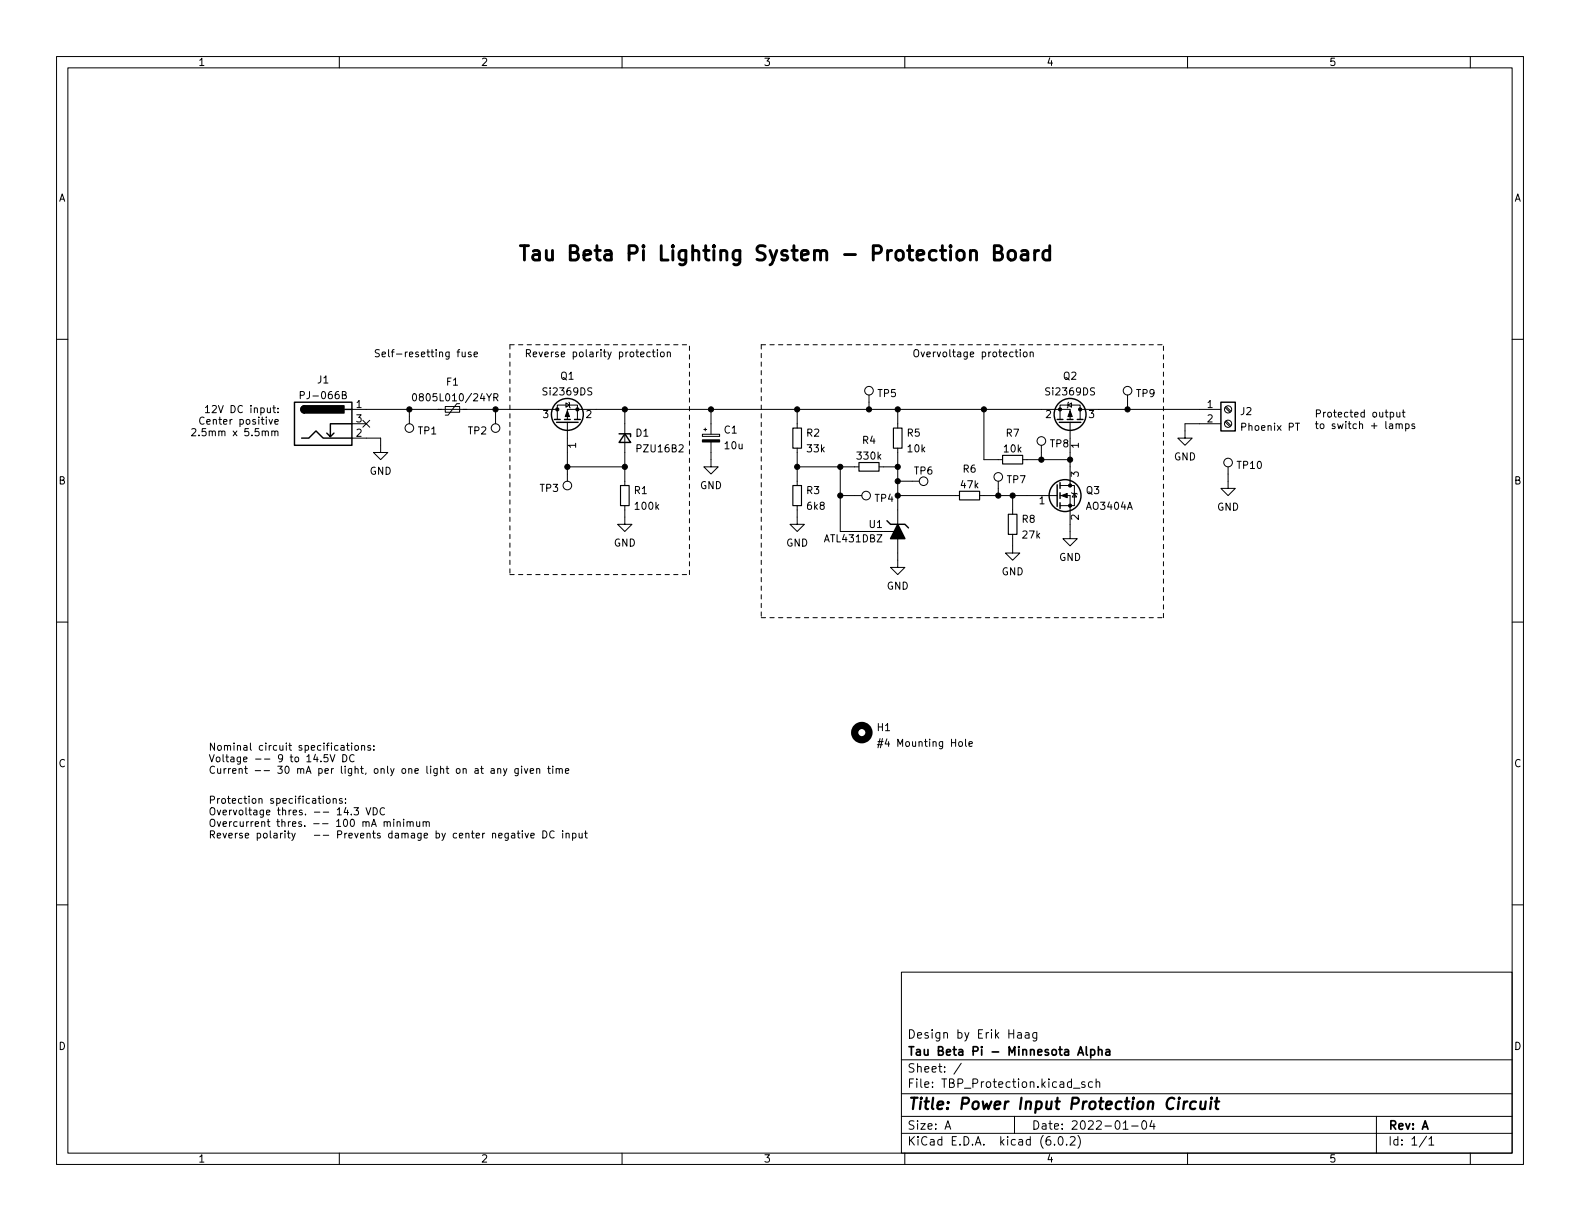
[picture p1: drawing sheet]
<svg xmlns="http://www.w3.org/2000/svg" width="279mm" height="216mm" viewBox="0 0 279 216" stroke-linecap="round" stroke-linejoin="round" font-family="sans-serif">
<g fill="none" stroke="#000" stroke-width=".18">
<path d="M10 10h259.4v195.9h-259.4zM12 12h255.4v191.9h-255.4zM60 10v2M110 10v2M160 10v2M210 10v2M260 10v2M10 60h2M267.4 60h2M33.9 75.9l.5-.1 .2 .4-.7 .9h.7M35.2 76.9v.2M36.1 73.9a.6 .6 0 0 0-.8 .4 .6 .6 0 0 0 .5 .7l.3-.1"/>
<path d="M36.3 72.1l.4-.4v1.3M36.3 73h.8M36.4 75.8h-.6l-.1 .6 .2-.1h.4l.2 .2-.1 .4-.2 .2-.5-.2M37.5 71.8l.5-.1 .3 .4-.8 .9h.8M48.6 74.6l.6-.1v-.3h-.4l-.2 .2 .1 .6h.5M53.1 69.9l.6-.1 .1-.1v-.3l-.7-.2v1.3M60.5 69.8h.6l.1-.2-.1-.2-.6-.2v1.3h.5l.2-.1 .1-.3-.3-.3M62.2 77.5h5.1v2.5h1.3l-1.3 1.3-1.3-1.3h1.3M62.2 72.4h36.4M62.2 74.9h2.6M64.2 74.3l1.2 1.2M65.4 74.3l-1.2 1.2"/>
<path d="M72.4 72.4v2.5M73.1 69.7l.1-.1a.68 .68 0 0 1 .5 .6 .68 .68 0 0 1-.5 .7 .84 .84 0 0 1-.1-1.2zM74.4 70.2l-.3-.3 .1-.2 .2-.1 .3 .1 .2 .2-.1 .1-.5 .2-.2 .2 .1 .4 .2 .1h.2l.3-.3-.1-.3-.2-.1M75.5 69.7l.2-.1a.68 .68 0 0 1 .4 .6 .68 .68 0 0 1-.4 .7l-.2-.1-.1-.4zM77.2 69.6h-.6v.6l.1-.1 .5 .1 .1 .1-.1 .5-.2 .1-.4-.1M77.8 69.6v1.3h.6M78.7 71.9h2.6v1h-2.6zM79 69.7l.1-.1a.68 .68 0 0 1 .4 .6 .68 .68 0 0 1-.4 .7 .84 .84 0 0 1-.1-1.2zM80 70l.4-.4v1.3M80 70.9h.7M80.8 62.2h.5M81.3 71.4h-.5l-1.6 2h-.5"/>
<path d="M81.3 61.8l-.3 .2v1.1M81.3 69.7l.2-.1a.68 .68 0 0 1 .5 .6 .68 .68 0 0 1-.5 .7l-.2-.1-.1-.4zM81.7 62.2l.1 .8 .3 .1 .2-.1M82.3 62.2v.9M83.3 62.3l-.3-.1-.2 .2 .1 .2 .4 .1v.3h-.5M83.4 69.6l-1.1 1.6M83.8 69.7l.4-.1 .3 .4-.8 .9h.8M83.8 62.7l.6-.2v-.2l-.4-.1-.2 .2 .1 .6h.5M85.3 69.6l-.3 .9h.8M85.6 70v.9M86.1 69.6l.4 .7 .4-.7M86.5 70.3v.6"/>
<path d="M87.3 70.3l.6-.1 .2-.2-.1-.3-.7-.1v1.3M87.6 72.4v2.5M87.6 70.3l.5 .6M98.6 72.4v-.8h3.5v2.6M98.6 72.4v1.8M100.1 71.2l.6 .4-.6 .4zM100.3 74.2v-1.8h88.9v1.8M100.3 74.7v10.4M100.6 71.1l.1 .1v.8l.1 .1M110.5 72.4v13.5M112.6 79.3l.7-.1 .1-.1-.1-.3-.7-.2v1.3M113.8 78.6h.8l-.8 1.3h.8"/>
<path d="M115 62.3l-.4-.1-.2 .3 .1 .5h.5M115.1 78.6v1.1l.3 .2h.2l.3-.2v-1.1M115.3 62.2h.5M115.5 61.8v1.1l.3 .2M116.3 61.8v.1M116.3 62.2v.9M116.4 79l.4-.4v1.3M116.4 79.9h.7M116.9 62.3l.3-.1 .3 .3v.3l-.3 .3-.3-.1-.1-.2zM118 62.4l.2-.2 .3 .1v.8M118 62.2v.9M118.2 78.6l-.3 .1a.86 .86 0 0 0 0 1.2l.4-.1v-.4l-.2-.3h-.2l-.3 .3"/>
<path d="M118.9 79.2h.5l.1-.2v-.2l-.6-.2v1.3h.5l.1-.1 .1-.3-.3-.3M120.1 78.8l.5-.2 .2 .4-.8 .9h.8M124.2 76.8h3.1v.4h-3.1zM124.5 75.9h.5M124.7 75.7v.5M125.7 78.2v4.4h1.3l-1.3 1.2-1.2-1.2h1.2M125.7 72.4v4.4M141 72.4v3.3M141 79.2v6.7M153.7 69.9v2.5M158.7 79.2v21.1h1.3l-1.3 1.3-1.2-1.3h1.2M158.7 72.4v3.3"/>
<path d="M174 72.4v8.9h3.3M179.5 62.2h.5M179.7 61.8v1.1l.3 .2M180.4 61.8v.1M180.4 62.2v.9M181.1 62.3l.3-.1 .2 .3v.3l-.2 .3-.3-.1-.1-.2zM182.2 62.4l.2-.2 .3 .1v.8M182.2 62.2v.9M184.1 78.7v2.6M188.8 71.6l.7-.4v.8zM189 71.1l-.2 .1v.8l-.1 .1M189.2 74.7v11.2"/>
<path d="M191 72.4v-.8h-3.5v2.6M191 72.4h24.9M191 72.4v1.8M199.4 69.9v2.5M215.9 74.9h-6.4v2.6h1.3l-1.3 1.2-1.2-1.2h1.2M216.6 74.6l.9 .8M216.6 72.1l.9 .8M216.8 74.4l.9 .9M216.8 71.9l.9 .8M229.1 74.8h.7M245.9 73l.3-.1 .3 .2-.2 .6h-.4M246.9 75.1l.2-.2 .3 .1v.8"/>
<path d="M246.9 74.9v.9M247 72.9l.1 .8h.3l.1-.1M247.4 75.1l.2-.2 .3 .1 .1 .8M247.5 72.9v.8M248 72.9h.5M248.1 72.5v1.1l.4 .1M248.6 75l.3-.1 .3 .3-.1 .5h-.5M248.6 74.9v1.3M250.1 75l-.3-.1-.1 .2v.2l.4 .1v.3h-.4M100.3 82.6h10.2M110.5 89.4v3.3h1.3l-1.3 1.3-1.3-1.3h1.3M141 89.4v3.3h1.2l-1.2 1.3-1.3-1.3h1.3"/>
<path d="M141 82.6h10.9M148.6 82.6v11.4h10.1M148.6 87.6h3.8M155.4 82.6h3.3M158.7 85.1h3.9M158.7 87.6h11M173.2 87.6h13.7M176.5 85.1v2.5M179.1 94.5v3.3h1.2l-1.2 1.3-1.3-1.3h1.3M179.1 87.6v3.3M180.8 81.3h8.4M187.5 87.6h1.7v7.7h1.3l-1.3 1.2-1.2-1.2h1.2"/>
<path d="M187.5 85.9h1.7M189.2 85.9h.8v3.5h-2.5M189.5 87.1l.1 .1h.8l.1 .2M190 87.2l.4 .7h-.8zM217.2 82.6v3.8h1.2l-1.2 1.2-1.3-1.2h1.3M10 110h2M267.4 110h2M56.7 134.6v.1M58 133.4h-.7v.6l.2-.1 .4 .1 .1 .2v.4l-.2 .1-.5-.1M58.4 133.4l.4 1.3 .4-1.3M60.3 131.9h.5l.1 .8M60.6 133.4a.64 .64 0 0 1 .7 .7 .64 .64 0 0 1-.7 .6z"/>
<path d="M60.9 132.1l-.5 .1-.1 .2 .1 .3 .5-.1M61.3 131.8h.5M61.5 131.4v1.1l.3 .2M62.2 131.4v.1M62.2 131.8v.9M62.6 133.6a.6 .6 0 0 0-.8 .4 .6 .6 0 0 0 .6 .7l.2-.1M62.9 131.9l.3-.1 .2 .3v.3l-.2 .3-.3-.1-.2-.2zM63.9 131.9l.2-.1 .3 .1 .1 .8M63.9 131.8v.9M65.5 131.9l-.3-.1-.2 .2 .1 .2 .4 .1v.3h-.5M66.1 132.5v.2M66.1 131.9v.1"/>
<path d="M85 135.9h.5M85.2 135.5v1.1l.3 .2M86.9 136h.4l.1 .8M87.4 136.2l-.4 .1-.2 .1 .2 .4 .4-.1M88 136l.2-.1 .3 .1 .1 .8M88 135.9v.9M89 135.9l.3 .9M89.6 135.9l-.4 1.2-.2 .1M91.6 135.9v1l-.2 .3-.3-.1M91.6 136l-.3-.1-.3 .2 .2 .6h.4M92.2 135.5v.1M92.2 135.9v.9"/>
<path d="M92.7 135.9l.3 .9 .3-.9M93.8 136.3l.6-.1-.1-.2-.4-.1-.1 .2v.6h.5M94.9 136l.2-.1 .3 .1v.8M94.9 135.9v.9M96.8 135.9h.5M97 135.5v1.1l.3 .2M97.7 135.5v.1M97.7 135.9v.9M98.4 136l.1-.1 .3 .1 .1 .8M98.4 135.9v.9M98.9 136.1l.2-.2 .3 .1v.8M100 136.3l.6-.1-.1-.2-.3-.1-.2 .2v.6h.5"/>
<path d="M155.1 131.7h.9M155.3 131.1h.9M155.6 130.6l-.3 1.6M170.7 130.7v1.1l.2 .2M171.3 131.6l.7-.2-.1-.2-.4-.1-.2 .2 .1 .6h.5M10 160h2M50.4 146.9v.1M50.4 147.3v.9M57.2 140.8v.1M57.2 141.2v.8M57.8 141.3l.3-.1 .3 .2v.4l-.3 .2h-.3l-.1-.2zM58.9 141.3l.2-.1 .3 .1 .1 .7"/>
<path d="M58.9 141.2v.8M60.5 141.3l-.3-.1-.2 .2 .1 .2 .4 .1v.3h-.5M61.1 141.9v.1M61.1 141.3v.1M62.1 144v.1M62.6 142.8h.8l-.4 .5 .3 .1v.6l-.1 .1-.6-.1M64.7 142.8l.4 1.3 .5-1.3M66 142.8a.64 .64 0 0 1 .7 .7 .64 .64 0 0 1-.7 .6zM67.9 145.4l.2-.1h.3l.1 .8M67.9 145.3v.8M68 142.9a.6 .6 0 0 0-.8 .5 .6 .6 0 0 0 .5 .7l.3-.1M68.5 145.5l.2-.2h.3v.8"/>
<path d="M69.6 144.9v.1M69.6 145.3v.8M70.2 145.4l.2-.1h.3l.1 .8M70.2 145.3v.8M71.4 144.9v.1M71.4 145.3v.8M72 145.4l.2-.1h.3v.8M72 145.3v.8M72.5 145.5l.2-.2h.3l.1 .8M73.7 145.3v.8h.3l.2-.1M74.2 145.3v.8M74.8 145.4l.2-.1h.3l.1 .8"/>
<path d="M74.8 145.3v.8M75.4 145.5l.2-.2h.3v.8M89.9 147.3v1.1l-.3 .2-.3-.1M89.9 147.4l-.4-.1-.2 .3 .1 .5h.5M90.5 147.4h.5v.8M91 147.6l-.4 .1-.2 .2 .2 .3 .4-.1M91.5 147.3h.4M91.6 146.9v1.1l.3 .2M92.4 146.9v.1M92.4 147.3v.9M92.8 147.3l.3 .9 .4-.9M93.9 147.8l.6-.2-.1-.2-.3-.1-.2 .2v.6h.5"/>
<path d="M96 146.9a.64 .64 0 0 1 .7 .6 .64 .64 0 0 1-.7 .7zM98 147a.6 .6 0 0 0-.9 .5 .6 .6 0 0 0 .6 .7l.3-.1M99.5 146.9v.1M99.5 147.3v.9M100.1 147.5l.2-.2 .3 .1v.8M100.1 147.3v.9M101.3 147.4l.3-.1 .3 .3-.2 .5h-.4M101.3 147.3v1.3M102.4 147.3l.1 .8 .3 .1 .1-.1M102.9 147.3v.9M103.4 147.3h.5M103.6 146.9v1.1l.3 .2"/>
<path d="M267.4 160h2M159.4 171.9h108v32h-108zM159.4 197.4h108M159.4 193.4h108M159.4 187.4h108M167.1 199.7l.5-1.5 .5 1.5M167.3 199.2h.7M170 188l-1.3 1.9M179.4 197.4v3M180 182.6h.5l.1 1M180.6 182.9l-.5 .1a.29 .29 0 0 0-.2 .3 .29 .29 0 0 0 .2 .3l.5-.1M181.3 182.6h.6l.1 1"/>
<path d="M182 182.9l-.5 .1a.29 .29 0 0 0-.2 .3 .29 .29 0 0 0 .2 .3l.5-.1M183.3 182.6v1.2l-.3 .3-.3-.1M183.3 182.6h-.4l-.3 .3v.4l.2 .2h.5M189.8 192.4h1.2M191.8 191.4l-.3-.1-.2 .2v.2l.5 .2v.3h-.5M193.2 191.4l-.4-.1-.3 .3v.4l.1 .2h.6M193.8 191.4l.2-.1 .4 .1 .1 .9M193.8 190.8v1.5M198.6 199.7h.9M200.1 199.1h1.2M202.1 198.2h.2a.81 .81 0 0 1 .5 .6 .81 .81 0 0 1-.3 .8l-.1 .1a.81 .81 0 0 1-.6-.6 .81 .81 0 0 1 .3-.9zM203.7 198.1l-.4 1.1h1"/>
<path d="M204 198.7v1M243.4 197.4v6.5M60 203.9v2M110 203.9v2M159.4 200.4h108M160 203.9v2M186.5 202.3v.2M187.3 201h.2a.81 .81 0 0 1 .6 .6 .81 .81 0 0 1-.3 .8l-.2 .1a.81 .81 0 0 1-.6-.6 .81 .81 0 0 1 .3-.9zM188.6 202.3v.2M189.3 201.1l.5-.1 .2 .1 .1 .3-.9 1.1h.9M190.6 200.8a1.72 1.72 0 0 1 0 2.2M210 203.9v2"/>
<path d="M252.3 200.9l-1.3 1.9M252.7 201.4l.4-.4v1.5M252.7 202.5h.8M260 203.9v2"/>
<circle cx="72.4" cy="75.7" r=".76"/>
<circle cx="87.6" cy="75.7" r=".76"/>
<circle cx="153.7" cy="69.1" r=".76"/>
<circle cx="184.1" cy="78" r=".76"/>
<circle cx="199.4" cy="69.1" r=".76"/>
<circle cx="217.2" cy="72.4" r=".63"/>
<circle cx="217.2" cy="74.9" r=".63"/>
<circle cx="100.3" cy="85.9" r=".76"/>
<circle cx="153.2" cy="87.6" r=".76"/>
<circle cx="163.3" cy="85.1" r=".76"/>
<circle cx="176.5" cy="84.3" r=".76"/>
<circle cx="217.2" cy="81.8" r=".76"/>
</g>
<path d="M209.4 194.8l-.2 1.3M210 194.8l-.4 .1-.2 .3M211.5 194.9a.66 .66 0 0 0-1 .3l-.1 .5 .2 .3 .2 .1 .6-.1M212.4 194.8l-.1 1.2a.57 .57 0 0 0 .8-.1M213.2 194.8l-.1 1.3M214.2 194.8l-.2 1.3M214.3 194.1l-.2 .1 .1 .1 .1-.1v-.1l-.1 .2M214.8 194.8h.8M215.2 194.1l-.2 1.7 .1 .2 .3 .1" fill="none" stroke="#000" stroke-width=".4"/>
<path d="M190.6 186.6l.5-1.5 .5 1.5M190.7 186.1h.8M192.1 185.1v1.3l.2 .2M192.9 185.7l.4-.1 .3 .3v.4l-.1 .2h-.6M192.9 185.6v1.5M194.2 185.7l.3-.1 .3 .1 .1 .9M194.2 185.1v1.5M195.6 185.7h.6v.9M196.2 185.9l-.5 .1a.29 .29 0 0 0-.2 .3 .29 .29 0 0 0 .2 .3l.5-.1" fill="none" stroke="#000" stroke-width=".3"/>
<g fill="none" stroke="#000" stroke-width=".25">
<path d="M52.1 71.1h10.1v7.6h-10.1zM53.3 77.5h1.3l1.3-1.3 1.2 1.3h5.1M53.8 71.8a.64 .64 0 0 0-.6 .6 .64 .64 0 0 0 .6 .6M59.1 76.6l-.7 .6M61 72.4h1.2M62.2 74.9h-3.8v2.3l-.6-.6M98 74.2h1.1M98.4 74.7h3.8M99.8 74.2h1M101.6 74.2h1M109.5 76.7h2v.5M110.5 76.7l1 1.5h-2z"/>
<path d="M186.9 74.2h1.1M187.3 74.7h3.8M188.7 74.2h1M190.5 74.2h1M215.9 71.1h2.5v5.1h-2.5zM156.8 92.1l.7 .6h2.5l.7 .6M186.9 85.7v3.8M187.5 85.3v1.1M187.5 87.1v1M187.5 88.9v1"/>
<circle cx="100.3" cy="73.3" r="2.82"/>
<circle cx="189.2" cy="73.3" r="2.82"/>
<circle cx="188.3" cy="87.6" r="2.82"/>
</g>
<path d="M53.4 71.9l.4-.1v1.2a.64 .64 0 0 1-.5-.4 .64 .64 0 0 1 .1-.7zM53.8 71.8h7v1.2h-7zM158.7 92.7l1.3 2.6h-2.5z" fill="#000" stroke="#000" stroke-width=".25"/>
<circle cx="152.4" cy="129.5" r="1.27" fill="none" stroke="#000" stroke-width="1.3"/>
<path d="M140.2 75.7h1.5v3.5h-1.5zM158 75.7h1.5v3.5h-1.5zM109.7 85.9h1.6v3.5h-1.6zM140.2 85.9h1.5v3.5h-1.5zM151.9 81.8h3.5v1.5h-3.5zM169.7 86.9h3.5v1.5h-3.5zM177.3 80.5h3.5v1.5h-3.5zM178.3 90.9h1.5v3.6h-1.5z" fill="none" stroke="#000" stroke-width=".2"/>
<g fill="#000" stroke="#000" stroke-width=".18">
<path d="M100.3 72.6l.4 1.1h-.8zM124.2 77.8h3.1v.4h-3.1zM189.2 72.6l.4 1.1h-.8zM187.7 87.6l1-.4v.8z"/>
<circle cx="72.4" cy="72.4" r=".46"/>
<circle cx="87.6" cy="72.4" r=".46"/>
<circle cx="98.6" cy="72.4" r=".28"/>
<circle cx="102.1" cy="72.4" r=".28"/>
<circle cx="110.5" cy="72.4" r=".46"/>
<circle cx="125.7" cy="72.4" r=".46"/>
<circle cx="141" cy="72.4" r=".46"/>
<circle cx="153.7" cy="72.4" r=".46"/>
<circle cx="158.7" cy="72.4" r=".46"/>
<circle cx="174" cy="72.4" r=".46"/>
<circle cx="187.5" cy="72.4" r=".28"/>
<circle cx="191" cy="72.4" r=".28"/>
<circle cx="199.4" cy="72.4" r=".46"/>
<circle cx="100.3" cy="82.6" r=".46"/>
<circle cx="110.5" cy="82.6" r=".46"/>
<circle cx="141" cy="82.6" r=".46"/>
<circle cx="148.6" cy="82.6" r=".46"/>
<circle cx="148.6" cy="87.6" r=".46"/>
<circle cx="158.7" cy="85.1" r=".46"/>
<circle cx="158.7" cy="82.6" r=".46"/>
<circle cx="158.7" cy="87.6" r=".46"/>
<circle cx="176.5" cy="87.6" r=".46"/>
<circle cx="179.1" cy="87.6" r=".46"/>
<circle cx="184.1" cy="81.3" r=".46"/>
<circle cx="189.2" cy="81.3" r=".46"/>
<circle cx="189.2" cy="89.4" r=".28"/>
<circle cx="189.2" cy="85.9" r=".28"/>
</g>
<path d="M171.6 44.5a.63 .63 0 0 1 1.1 .1v1.4M175.8 44.6h.9a.62 .62 0 0 0 .5-.6 .62 .62 0 0 0-.5-.6h-.9v2.6h1a.68 .68 0 0 0 .5-.7 .68 .68 0 0 0-.6-.7M178.5 44.4a.69 .69 0 0 1 1.1 .4v.7a.69 .69 0 0 1-.7 .5 .69 .69 0 0 1-.6-.5v-.7zM180.7 44.4l.2-.1 .7 .1 .2 .2v1.4M181.8 44.9l-.9 .1a.5 .5 0 0 0-.4 .5 .5 .5 0 0 0 .4 .5l.9-.1M183 44.3v1.7M183.7 44.3a.65 .65 0 0 0-.7 .5M185.6 44.4l-.7-.1-.5 .5v.7l.3 .4 .2 .1 .7-.1M185.6 43.4v2.6" fill="none" stroke="#000" stroke-width=".51"/>
<path d="M90.2 61h31.7M90.2 61v40.6M134.6 61h71.1M134.6 61v48.2M90.2 101.6h31.7M121.9 101.6v-40.6M134.6 109.2h71.1M205.7 109.2v-48.2" fill="none" stroke="#000" stroke-width=".18" stroke-dasharray=".8 .8"/>
<text font-size="3.5" x="91.4" y="46.1">Tau Beta Pi Lighting System - Protection Board</text>
<text font-size="2.8" x="160.4" y="196.2">Title: Power Input Protection Circuit</text>
<g font-size="2.1">
<text x="160.4" y="183.6">Design by Erik Haag</text>
<text x="160.4" y="189.7">Sheet: /</text>
<text x="160.4" y="186.7">Tau Beta Pi - Minnesota Alpha</text>
<text x="160.4" y="192.4">File: TBP_Protection.kicad_sch</text>
<text x="160.4" y="202.5">KiCad E.D.A. kicad (6.0.2)</text>
<text x="160.4" y="199.7">Size: A</text>
<text x="182.4" y="199.7">Date: 2022-01-04</text>
<text x="245.4" y="199.7">Rev: A</text>
<text x="245.4" y="202.5">Id: 1/1</text>
</g>
<g font-size="1.8">
<text x="35" y="11.6">1</text>
<text x="85" y="11.6">2</text>
<text x="135" y="11.6">3</text>
<text x="185" y="11.6">4</text>
<text x="235" y="11.6">5</text>
<text x="10.3" y="35.6">A</text>
<text x="267.7" y="35.6">A</text>
<text x="66" y="63.2">Self-resetting fuse</text>
<text x="92.7" y="63.2">Reverse polarity protection</text>
<text x="161.3" y="63.2">Overvoltage protection</text>
<text x="53.7" y="70.6">PJ-066B</text>
<text x="56.2" y="67.8">J1</text>
<text x="79" y="68.2">F1</text>
<text x="96.3" y="69.9">Si2369DS</text>
<text x="99.2" y="67.1">Q1</text>
<text x="155.2" y="70.2">TP5</text>
<text x="185.2" y="69.9">Si2369DS</text>
<text x="188.1" y="67.1">Q2</text>
<text x="201" y="70.2">TP9</text>
<text x="36.4" y="77.1">2.5mm x 5.5mm</text>
<text x="36.8" y="75.1">Center positive</text>
<text x="37.9" y="73">12V DC input:</text>
<text x="63" y="72.1">1</text>
<text x="63" y="77.2">2</text>
<text x="63" y="74.7">3</text>
<text x="74" y="76.8">TP1</text>
<text x="82.8" y="76.8">TP2</text>
<text x="96" y="73.9">3</text>
<text x="103.6" y="73.9">2</text>
<text x="112.5" y="77.2">D1</text>
<text x="128.1" y="76.7">C1</text>
<text x="142.7" y="77.2">R2</text>
<text x="160.4" y="77.2">R5</text>
<text x="177.9" y="77.2">R7</text>
<text x="184.9" y="73.9">2</text>
<text x="192.5" y="73.9">3</text>
<text x="213.5" y="72.1">1</text>
<text x="213.5" y="74.7">2</text>
<text x="219.4" y="73.4">J2</text>
<text x="219.8" y="76.2">Phoenix PT</text>
<text x="232.4" y="73.8">Protected output</text>
<text x="232.4" y="75.9">to switch + lamps</text>
<text x="65.3" y="83.9">GND</text>
<text x="101.9" y="79.2" transform="rotate(-90 101.9 79.2)">1</text>
<text x="128.2" y="79.4">10u</text>
<text x="142.8" y="80">33k</text>
<text x="151.7" y="81.3">330k</text>
<text x="152.5" y="78.5">R4</text>
<text x="160.6" y="80">10k</text>
<text x="161.7" y="83.9">TP6</text>
<text x="170.3" y="83.6">R6</text>
<text x="177.6" y="80">10k</text>
<text x="185.7" y="79.1">TP8</text>
<text x="190.8" y="79.2" transform="rotate(-90 190.8 79.2)">1</text>
<text x="207.6" y="81.4">GND</text>
<text x="218.9" y="82.9">TP10</text>
<text x="10.3" y="85.7">B</text>
<text x="95.5" y="87">TP3</text>
<text x="112.2" y="87.4">R1</text>
<text x="123.8" y="86.5">GND</text>
<text x="142.7" y="87.4">R3</text>
<text x="154.7" y="88.7">TP4</text>
<text x="170" y="86.3">47k</text>
<text x="178.1" y="85.4">TP7</text>
<text x="183.8" y="89.2">1</text>
<text x="190.8" y="84.3" transform="rotate(-90 190.8 84.3)">3</text>
<text x="192.1" y="87.4">Q3</text>
<text x="267.7" y="85.7">B</text>
<text x="112.4" y="90.1">100k</text>
<text x="142.8" y="90.1">6k8</text>
<text x="145.9" y="95.9">ATL431DBZ</text>
<text x="153.7" y="93.3">U1</text>
<text x="180.8" y="92.4">R8</text>
<text x="180.9" y="95.2">27k</text>
<text x="190.8" y="91.9" transform="rotate(-90 190.8 91.9)">2</text>
<text x="192.2" y="90.1">AO3404A</text>
<text x="215.2" y="90.3">GND</text>
<text x="108.5" y="96.6">GND</text>
<text x="139" y="96.6">GND</text>
<text x="177.1" y="101.7">GND</text>
<text x="187.3" y="99.2">GND</text>
<text x="156.8" y="104.3">GND</text>
<text x="155.2" y="129.3">H1</text>
<text x="10.3" y="135.6">C</text>
<text x="36.8" y="132.7">Nominal circuit specifications:</text>
<text x="36.8" y="134.8">Voltage -- 9 to 14.5V DC</text>
<text x="36.8" y="136.8">Current -- 30 mA per light, only one light on at any given time</text>
<text x="156.2" y="132">#4 Mounting Hole</text>
<text x="267.7" y="135.6">C</text>
<text x="36.8" y="142.1">Protection specifications:</text>
<text x="36.8" y="144.2">Overvoltage thres. -- 14.3 VDC</text>
<text x="36.8" y="146.2">Overcurrent thres. -- 100 mA minimum</text>
<text x="36.8" y="148.2">Reverse polarity</text>
<text x="51.1" y="148.2">-- Prevents damage by center negative DC input</text>
<text x="10.3" y="185.7">D</text>
<text x="267.7" y="185.7">D</text>
<text x="35" y="205.6">1</text>
<text x="85" y="205.6">2</text>
<text x="135" y="205.6">3</text>
<text x="185" y="205.6">4</text>
<text x="235" y="205.6">5</text>
</g>
</svg>
